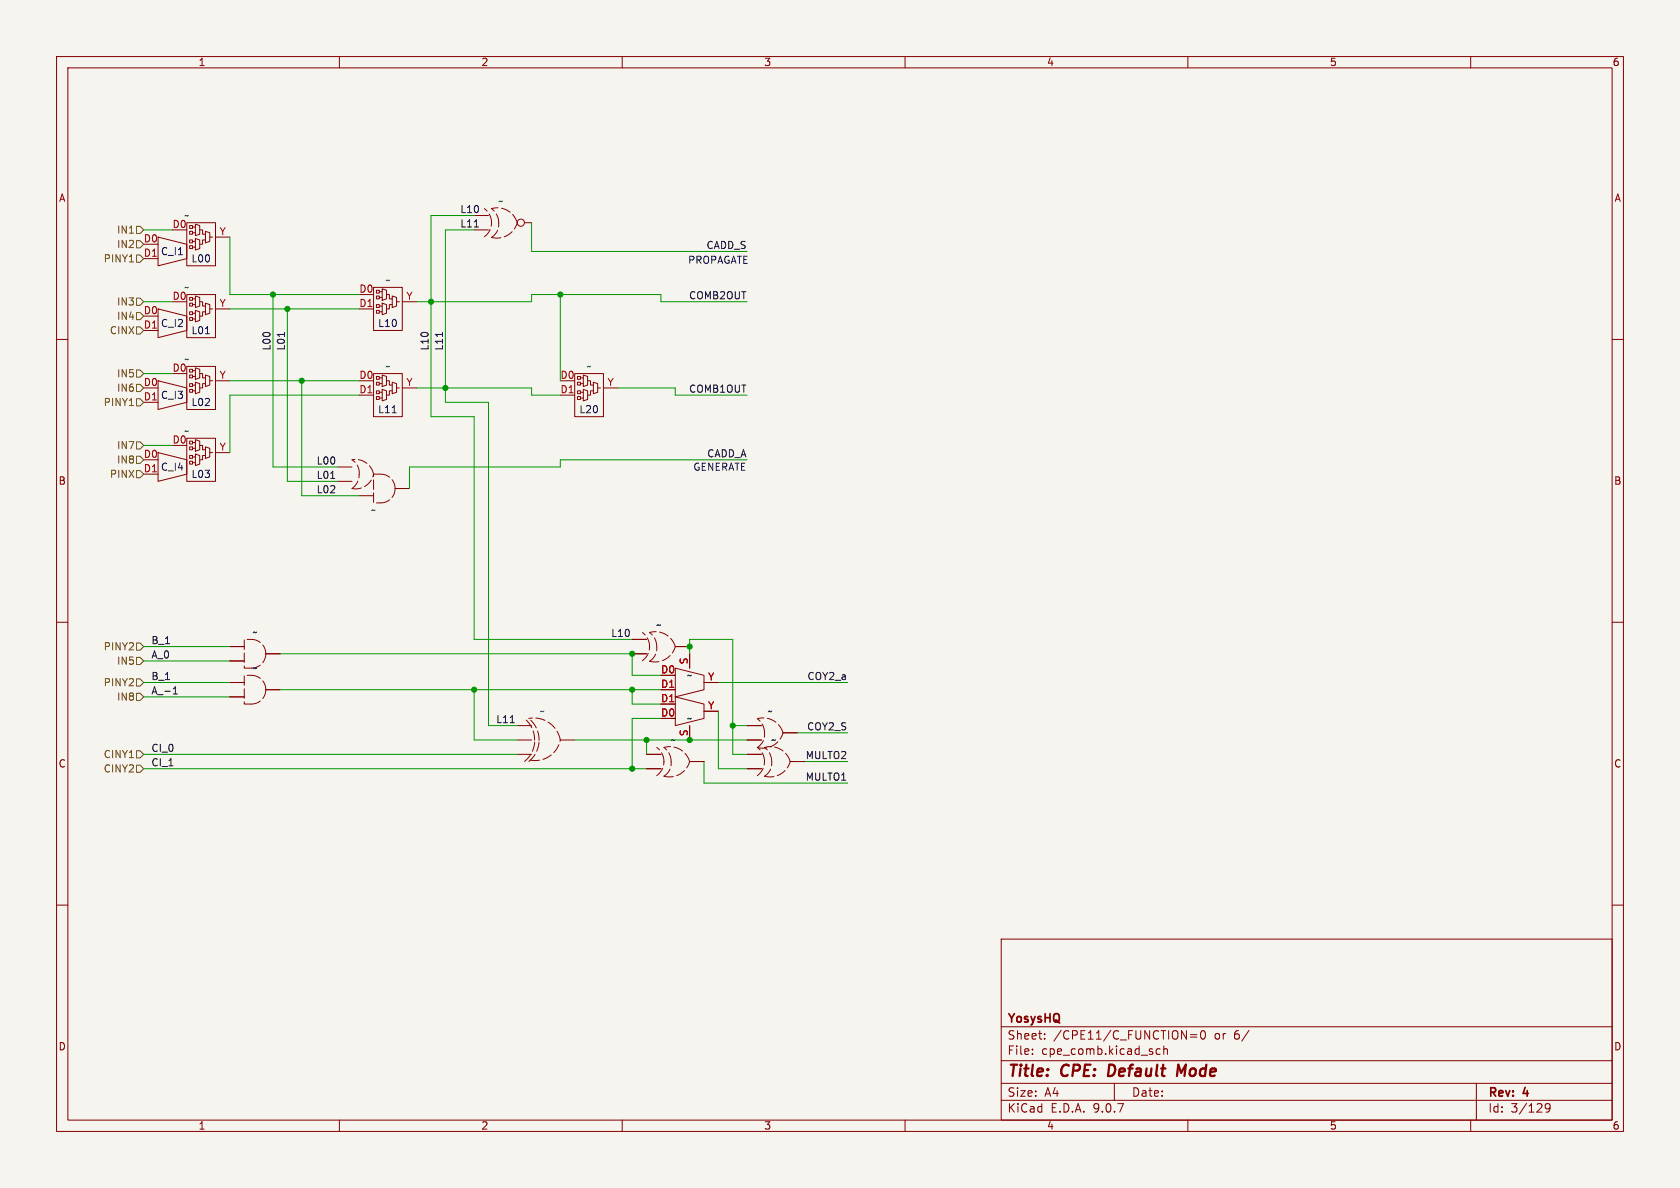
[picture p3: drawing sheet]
<svg xmlns="http://www.w3.org/2000/svg" width="297mm" height="210mm" viewBox="0 0 297 210" stroke-linecap="round" stroke-linejoin="round" font-family="sans-serif">
<path d="M0 0h297v210h-297z" fill="#f5f4ef" stroke="#f5f4ef" stroke-width=".18"/>
<g fill="none" stroke="#840000" stroke-width=".18">
<path d="M10 10h277v190h-277zM12 12h273v186h-273zM60 10v2M110 10v2M160 10v2M210 10v2M260 10v2M33 39.4h5.1v7.6h-5.1zM33.5 39.9h.5v.5h-.5zM34.5 39.6l.8 .3v1.5l-.8 .3zM83.8 38.1h2.6M92.7 39.4h1.3"/>
<path d="M25.4 58.4h2.5M25.4 45.7h2.5M27.9 54.6l5.1 1.3v2.5l-5.1 1.3zM27.9 41.9l5.1 1.3v2.5l-5.1 1.3zM33 52.1h5.1v7.6h-5.1zM33.5 52.6h.5v.5h-.5zM33.5 53.6h.5v.5h-.5zM33.5 55.1h.5v.5h-.5zM33.5 56.1h.5v.5h-.5zM33.5 40.9h.5v.5h-.5zM33.5 42.4h.5v.5h-.5zM33.5 43.4h.5v.5h-.5z"/>
<path d="M34 52.8h.5M34 53.8h.5M34 55.4h.5M34 56.4h.5M34 40.1h.5M34 41.1h.5M34 42.7h.5M34 43.7h.5M34.5 52.3l.8 .3v1.5l-.8 .3zM34.5 54.9l.8 .2v1.5l-.8 .3zM34.5 42.2l.8 .2v1.5l-.8 .3zM35.3 53.3h.5v.8h.5"/>
<path d="M35.3 40.6h.5v.8h.5M36.3 55.1h-.5v.8h-.5M36.3 53.6l.8 .2v1.6l-.8 .2zM36.3 42.4h-.5v.8h-.5M36.3 40.9l.8 .2v1.6l-.8 .2zM37.1 54.6h.5M37.1 41.9h.5M38.1 54.6h2.5M38.1 41.9h2.5M63.5 54.6h2.5M66 50.8h5.1v7.6h-5.1zM66.5 51.3h.6v.5h-.6z"/>
<path d="M66.5 52.3h.6v.5h-.6zM66.5 53.8h.6v.6h-.6zM66.5 54.9h.6v.5h-.6zM67.1 51.6h.5M67.1 52.6h.5M67.1 54.1h.5M67.1 55.1h.5M67.6 51.1l.7 .2v1.5l-.7 .3zM67.6 53.6l.7 .2v1.6l-.7 .2zM68.3 52.1h.5v.7h.5M69.3 53.8h-.5v.8h-.5M69.3 52.3l.8 .3v1.5l-.8 .3z"/>
<path d="M70.1 53.3h.5M71.1 53.3h2.6M83.8 40.6h2.6M10 60h2M25.4 71.1h2.5M27.9 67.3l5.1 1.3v2.5l-5.1 1.3zM33 64.8h5.1v7.6h-5.1zM33 77.5h5.1v7.6h-5.1zM33.5 65.3h.5v.5h-.5zM33.5 66.3h.5v.5h-.5zM33.5 67.8h.5v.5h-.5zM33.5 68.8h.5v.5h-.5z"/>
<path d="M33.5 78h.5v.5h-.5zM33.5 79h.5v.5h-.5zM34 65.5h.5M34 66.5h.5M34 68.1h.5M34 69.1h.5M34 78.2h.5M34 79.2h.5M34.5 65l.8 .3v1.5l-.8 .3zM34.5 67.6l.8 .2v1.5l-.8 .3zM34.5 77.7l.8 .3v1.5l-.8 .3zM35.3 66h.5v.8h.5"/>
<path d="M35.3 78.7h.5v.8h.5M36.3 67.8h-.5v.8h-.5M36.3 66.3l.8 .2v1.6l-.8 .2zM36.3 79l.8 .2v1.6l-.8 .2zM37.1 67.3h.5M38.1 67.3h2.5M63.5 69.9h2.5M66 66h5.1v7.7h-5.1zM66.5 66.5h.6v.6h-.6zM66.5 67.6h.6v.5h-.6zM66.5 69.1h.6v.5h-.6zM66.5 70.1h.6v.5h-.6z"/>
<path d="M67.1 66.8h.5M67.1 67.8h.5M67.1 69.3h.5M67.1 70.4h.5M67.6 66.3l.7 .2v1.6l-.7 .2zM67.6 68.8l.7 .3v1.5l-.7 .3zM68.3 67.3h.5v.8h.5M69.3 69.1h-.5v.8h-.5M69.3 67.6l.8 .2v1.5l-.8 .3zM70.1 68.6h.5M71.1 68.6h2.6M99.1 69.9h2.5"/>
<path d="M101.6 66h5.1v7.7h-5.1zM102.1 66.5h.5v.6h-.5zM102.1 67.6h.5v.5h-.5zM102.1 69.1h.5v.5h-.5zM102.1 70.1h.5v.5h-.5zM102.6 66.8h.5M102.6 67.8h.5M102.6 69.3h.5M102.6 70.4h.5M103.1 66.3l.8 .2v1.6l-.8 .2zM103.1 68.8l.8 .3v1.5l-.8 .3zM103.9 67.3h.5v.8h.5"/>
<path d="M104.9 69.1h-.5v.8h-.5M104.9 67.6l.8 .2v1.5l-.8 .3zM105.7 68.6h.5M106.7 68.6h2.5M285 60h2M25.4 83.8h2.5M27.9 80l5.1 1.3v2.5l-5.1 1.3zM33.5 80.5h.5v.5h-.5zM33.5 81.5h.5v.5h-.5zM34 80.8h.5M34 81.8h.5M34.5 80.3l.8 .2v1.5l-.8 .3z"/>
<path d="M36.3 80.5h-.5v.8h-.5M37.1 80h.5M38.1 80h2.5M59.7 85.1h2.5M59.7 82.6h2.5M63.5 87.6h2.5M69.8 86.4h2.6M10 110h2M40.6 114.3h2.6M40.6 116.8h2.6M47 115.6h2.5M111.8 115.6h2.5"/>
<path d="M111.8 113h2.5M119.4 118.1l5.1 1.3v2.5l-5.1 1.3zM119.4 114.3h2.5M121.9 115.6v2.5M285 110h2M40.6 120.7h2.6M40.6 123.2h2.6M47 121.9h2.5M91.4 128.3h2.6M91.4 130.8h2.6M91.4 133.4h2.6M99.1 130.8h2.5"/>
<path d="M114.3 133.4h2.5M114.3 135.9h2.5M116.8 124.5h2.6M116.8 121.9h2.6M119.4 123.2l5.1 1.3v2.5l-5.1 1.3zM121.9 128.3v2.5M121.9 134.6h2.6M124.5 125.7h2.5M124.5 120.7h2.5M132.1 128.3h2.5M132.1 130.8h2.5M132.1 133.4h2.5"/>
<path d="M132.1 135.9h2.5M138.4 129.5h2.6M139.7 134.6h2.5M10 160h2M177 166h108v32h-108zM285 160h2M60 198v2M110 198v2M160 198v2M177 194.5h108M177 191.5h108M177 187.5h108"/>
<path d="M177 181.5h108M182.5 186.3v.1M182.5 185.5v.1M184.7 183.6v.1M184.7 182.8v.1M197 191.5v3M205.1 185.5l-.4-.1-.3 .3v.4l.1 .2h.6M205.7 185.5l.3-.1 .3 .1 .1 .9M205.7 184.9v1.5M210 198v2M210.5 182.9h1.1M210.5 183.3h1.1"/>
<path d="M212.4 182.3l.2-.1a.81 .81 0 0 1 .6 .6 .81 .81 0 0 1-.3 .8l-.2 .1a.81 .81 0 0 1-.3-1.4zM260 198v2M261 191.5v6.5M274 195.7l-.3 .3h-.2l-.3-.3 .1-.5 .4-.1 .3 .1a.99 .99 0 0 1-.4 1.4h-.3"/>
<circle cx="92.1" cy="39.4" r=".63"/>
</g>
<path d="M196.1 188.2l-.2 2h.4M209.6 188.2l-.8 1.4-.5-1.4-.2 2" fill="none" stroke="#840000" stroke-width=".4"/>
<g fill="none" stroke="#840000" stroke-width=".18" stroke-dasharray="1.7 .6">
<path d="M86.9 39.4a3.1 3.1 0 0 0-1.3-2.5M88.2 39.4a3.1 3.1 0 0 0-1.3-2.5M91.4 39.4a3.7 3.7 0 0 0-4.5-2.5M85.6 41.9a3.1 3.1 0 0 0 1.3-2.6M86.9 42a3.7 3.7 0 0 0 4.5-2.6M86.9 42a2.69 2.69 0 0 0 1.3-2.6M62.2 86.4a3.2 3.2 0 0 0 3.8-2.6M62.2 86.4a3.1 3.1 0 0 0 1.3-2.6M63.5 83.8a2.69 2.69 0 0 0-1.3-2.5M66 83.8a3.2 3.2 0 0 0-3.8-2.5M67.3 88.9a2.54 2.54 0 0 0 2.5-2.5M67.3 83.8h-1.3v5.1h1.3"/>
<path d="M69.8 86.4a2.54 2.54 0 0 0-2.5-2.6M44.4 118.1h-1.2v-5.1h1.2M44.4 118.1a2.54 2.54 0 0 0 2.6-2.5M47 115.6a2.54 2.54 0 0 0-2.6-2.6M113.6 116.8a3.1 3.1 0 0 0 1.2-2.5M114.8 116.9a3.7 3.7 0 0 0 4.6-2.6M114.8 116.9a2.69 2.69 0 0 0 1.3-2.5M114.8 114.3a3.1 3.1 0 0 0-1.2-2.5M116.1 114.4a3.1 3.1 0 0 0-1.3-2.6M119.4 114.3a3.7 3.7 0 0 0-4.6-2.5M44.4 124.5h-1.2v-5.1h1.2M44.4 124.5a2.54 2.54 0 0 0 2.6-2.6"/>
<path d="M47 121.9a2.54 2.54 0 0 0-2.6-2.5M92.7 134.6a4.9 4.9 0 0 0 1.8-3.9M93.5 134.6a4.9 4.9 0 0 0 1.8-3.9M93.7 134.4a4.5 4.5 0 0 0 5.4-3.6M94.5 130.9a4.9 4.9 0 0 0-1.8-3.9M95.3 130.9a4.9 4.9 0 0 0-1.8-3.9M99.1 130.8a4.8 4.8 0 0 0-5.6-3.8M116.1 137.1a3.1 3.1 0 0 0 1.3-2.5M117.4 137.2a3.7 3.7 0 0 0 4.5-2.6M117.4 137.2a2.69 2.69 0 0 0 1.2-2.5M117.4 134.7a3.1 3.1 0 0 0-1.3-2.6M118.6 134.7a3.1 3.1 0 0 0-1.2-2.6"/>
<path d="M121.9 134.6a3.7 3.7 0 0 0-4.5-2.5M133.9 132.1a3.7 3.7 0 0 0 4.5-2.6M133.9 132.1a2.69 2.69 0 0 0 1.3-2.5M133.9 137.1a3.1 3.1 0 0 0 1.3-2.5M135.2 137.2a3.7 3.7 0 0 0 4.5-2.6M135.2 137.2a2.69 2.69 0 0 0 1.2-2.5M135.2 129.6a3.1 3.1 0 0 0-1.3-2.5M135.2 134.7a3.1 3.1 0 0 0-1.3-2.6M136.4 134.7a3.1 3.1 0 0 0-1.2-2.6M138.4 129.5a3.7 3.7 0 0 0-4.5-2.4M139.7 134.6a3.7 3.7 0 0 0-4.5-2.5"/>
</g>
<g fill="none" stroke="#725600" stroke-width=".18">
<path d="M24.1 55.2h.7l.6 .7-.6 .6h-.7zM24.1 52.7h.7l.6 .6-.6 .7h-.7zM24.1 40h.7l.6 .6-.6 .7h-.7zM24.1 45.1h.7l.6 .6-.6 .7h-.7zM24.1 42.5h.7l.6 .7-.6 .6h-.7zM24.1 57.8h.7l.6 .6-.6 .7h-.7zM24.1 78.1h.7l.6 .6-.6 .7h-.7zM24.1 70.5h.7l.6 .6-.6 .7h-.7zM24.1 67.9h.7l.6 .7-.6 .6h-.7zM24.1 65.4h.7l.6 .6-.6 .7h-.7zM24.1 80.6h.7l.6 .7-.6 .6h-.7zM24.1 83.2h.7l.6 .6-.6 .7h-.7z"/>
<path d="M24.1 113.7h.7l.6 .6-.6 .6h-.7zM24.1 116.2h.7l.6 .6-.6 .7h-.7zM24.1 122.6h.7l.6 .6-.6 .6h-.7zM24.1 132.7h.7l.6 .7-.6 .6h-.7zM24.1 135.3h.7l.6 .6-.6 .6h-.7zM24.1 120h.7l.6 .7-.6 .6h-.7z"/>
</g>
<path d="M50.3 58.8v.7M78.2 58.8v.7M83.9 40.1h.7M58.5 84.6h.7M30.6 122.7h.8M30.6 121.8l.4-.4v1.3M90.2 127.8h.7" fill="none" stroke="#0f0f0f" stroke-width=".18"/>
<g fill="none" stroke="#009600" stroke-width=".18">
<path d="M83.8 38.1h-7.6v35.6h7.6v39.3h28M94 39.4v5.1h38.1M25.4 53.3h5.1M25.4 40.6h5.1M40.6 41.9v10.2h22.9M40.6 54.6h22.9M48.3 52.1v30.5h11.4M50.8 54.6v30.5h8.9M73.7 53.3h20.3v-1.2h22.8v1.2h15.3M83.8 40.6h-5.1v30.5h7.7v57.2h5M99.1 52.1v15.2M25.4 66h5.1"/>
<path d="M25.4 78.7h5.1M40.6 67.3h22.9M53.3 67.3v20.3h10.2M63.5 69.9h-22.9v10.1M73.7 68.6h20.3v1.3h5.1M109.2 68.6h10.2v1.3h12.7M132.1 81.3h-33v1.3h-26.7v3.8M25.4 114.3h15.2M25.4 116.8h15.2M49.5 115.6h62.3v3.8h5M121.9 115.6v-2.6h7.6v20.4h2.6M25.4 120.7h15.2"/>
<path d="M25.4 135.9h88.9M25.4 133.4h66M25.4 123.2h15.2M49.5 121.9h67.3M83.8 121.9v8.9h7.6M101.6 130.8h30.5M111.8 121.9v2.6h5M114.3 130.8v2.6M116.8 127h-5v8.9M124.5 134.6v3.8h25.4M127 120.7h22.9M127 125.7v10.2h5.1"/>
<path d="M129.5 128.3h2.6M141 129.5h8.9M142.2 134.6h7.7"/>
</g>
<path d="M36.3 59h.7M69.3 73h.8" fill="none" stroke="#0000c2" stroke-width=".18"/>
<g fill="#009600" stroke="#009600" stroke-width=".18">
<circle cx="76.2" cy="53.3" r=".46"/>
<circle cx="78.7" cy="68.6" r=".46"/>
<circle cx="111.8" cy="115.6" r=".46"/>
<circle cx="121.9" cy="114.3" r=".46"/>
<circle cx="99.1" cy="52.1" r=".46"/>
<circle cx="111.8" cy="135.9" r=".46"/>
<circle cx="83.8" cy="121.9" r=".46"/>
<circle cx="121.9" cy="130.8" r=".46"/>
<circle cx="114.3" cy="130.8" r=".46"/>
<circle cx="111.8" cy="121.9" r=".46"/>
<circle cx="129.5" cy="128.3" r=".46"/>
<circle cx="50.8" cy="54.6" r=".46"/>
<circle cx="48.3" cy="52.1" r=".46"/>
<circle cx="53.3" cy="67.3" r=".46"/>
</g>
<g font-size="2.8" fill="#840000">
<text x="178" y="190.9">Title:</text>
<text x="187.7" y="190.9">CPE:</text>
<text x="196.7" y="190.9">Default</text>
<text x="209.7" y="190.9">Mode</text>
</g>
<g font-size="2.1" fill="#840000">
<text x="178" y="184">Sheet:</text>
<text x="178" y="181.2">YosysHQ</text>
<text x="186.2" y="184">/CPE11/C_FUNCTION=0</text>
<text x="214.7" y="184">or</text>
<text x="218.3" y="184">6/</text>
<text x="178" y="186.7">File:</text>
<text x="184.1" y="186.7">cpe_comb.kicad_sch</text>
<text x="178" y="196.9">KiCad</text>
<text x="178" y="194.1">Size:</text>
<text x="184.7" y="194.1">A4</text>
<text x="185.7" y="196.9">E.D.A.</text>
<text x="193.3" y="196.9">9.0.7</text>
<text x="200" y="194.1">Date:</text>
<text x="263" y="194.3">Rev:</text>
<text x="263" y="196.9">Id:</text>
<text x="267.1" y="196.9">3/129</text>
<text x="269.4" y="194.3">4</text>
</g>
<g font-size="1.8" fill="#840000">
<text x="35" y="11.9">1</text>
<text x="85" y="11.9">2</text>
<text x="135" y="11.9">3</text>
<text x="185" y="11.9">4</text>
<text x="235" y="11.9">5</text>
<text x="285" y="11.9">6</text>
<text x="10.3" y="35.9">A</text>
<text x="285.3" y="35.9">A</text>
<text x="10.3" y="85.9">B</text>
<text x="285.3" y="85.9">B</text>
<text x="10.3" y="135.9">C</text>
<text x="285.3" y="135.9">C</text>
<text x="10.3" y="185.9">D</text>
<text x="285.3" y="185.9">D</text>
<text x="35" y="199.9">1</text>
<text x="85" y="199.9">2</text>
<text x="135" y="199.9">3</text>
<text x="185" y="199.9">4</text>
<text x="235" y="199.9">5</text>
<text x="285" y="199.9">6</text>
</g>
<g font-size="1.8" fill="#725600">
<text x="20.6" y="41.5">IN1</text>
<text x="18.2" y="46.6">PINY1</text>
<text x="20.6" y="44">IN2</text>
<text x="19.3" y="59.3">CINX</text>
<text x="20.6" y="56.7">IN4</text>
<text x="20.6" y="54.2">IN3</text>
<text x="18.2" y="72">PINY1</text>
<text x="20.6" y="69.4">IN6</text>
<text x="20.6" y="66.9">IN5</text>
<text x="20.6" y="79.6">IN7</text>
<text x="20.6" y="82.1">IN8</text>
<text x="19.3" y="84.7">PINX</text>
<text x="18.2" y="115.2">PINY2</text>
<text x="20.6" y="117.7">IN5</text>
<text x="18.2" y="121.5">PINY2</text>
<text x="20.6" y="124.1">IN8</text>
<text x="18.2" y="134.2">CINY1</text>
<text x="18.2" y="136.8">CINY2</text>
</g>
<g font-size="1.8" fill="#a90000">
<text x="30.4" y="40.4">D0</text>
<text x="38.7" y="41.7">Y</text>
<text x="25.3" y="42.9">D0</text>
<text x="25.3" y="45.5">D1</text>
<text x="30.4" y="53.1">D0</text>
<text x="63.4" y="51.8">D0</text>
<text x="71.7" y="53.1">Y</text>
<text x="25.3" y="55.6">D0</text>
<text x="25.3" y="58.2">D1</text>
<text x="38.7" y="54.4">Y</text>
<text x="63.4" y="54.4">D1</text>
<text x="30.4" y="65.8">D0</text>
<text x="25.3" y="68.3">D0</text>
<text x="25.3" y="70.9">D1</text>
<text x="38.7" y="67.1">Y</text>
<text x="63.4" y="67.1">D0</text>
<text x="63.4" y="69.6">D1</text>
<text x="71.7" y="68.3">Y</text>
<text x="99" y="67.1">D0</text>
<text x="99" y="69.6">D1</text>
<text x="107.3" y="68.3">Y</text>
<text x="25.3" y="81">D0</text>
<text x="25.3" y="83.6">D1</text>
<text x="30.4" y="78.5">D0</text>
<text x="38.7" y="79.8">Y</text>
<text x="116.8" y="119.1">D0</text>
<text x="121.7" y="117.5" transform="rotate(-90 121.7 117.5)">S</text>
<text x="116.8" y="124.2">D1</text>
<text x="116.8" y="121.7">D1</text>
<text x="125.1" y="125.5">Y</text>
<text x="125.1" y="120.4">Y</text>
<text x="116.8" y="126.7">D0</text>
<text x="121.7" y="130.2" transform="rotate(-90 121.7 130.2)">S</text>
</g>
<g font-size="1.8" fill="#006464">
<text x="32.5" y="39">~</text>
<text x="88" y="36.4">~</text>
<text x="32.5" y="51.7">~</text>
<text x="68" y="50.4">~</text>
<text x="32.5" y="64.4">~</text>
<text x="68" y="65.6">~</text>
<text x="103.6" y="65.6">~</text>
<text x="32.5" y="77.1">~</text>
<text x="65.5" y="91">~</text>
<text x="44.5" y="112.6">~</text>
<text x="115.9" y="111.4">~</text>
<text x="44.5" y="119">~</text>
<text x="121.4" y="120.2">~</text>
<text x="95.3" y="126.6">~</text>
<text x="118.5" y="131.7">~</text>
<text x="121.4" y="127.9">~</text>
<text x="135.6" y="126.6">~</text>
<text x="136.2" y="131.7">~</text>
</g>
<g font-size="1.8" fill="#0f0f0f">
<text x="81.3" y="37.8">L10</text>
<text x="81.3" y="40.3">L11</text>
<text x="124.8" y="44.1">CADD_S</text>
<text x="121.7" y="53">COMB2OUT</text>
<text x="47.9" y="62.1" transform="rotate(-90 47.9 62.1)">L00</text>
<text x="50.5" y="62.1" transform="rotate(-90 50.5 62.1)">L01</text>
<text x="75.9" y="62.1" transform="rotate(-90 75.9 62.1)">L10</text>
<text x="78.4" y="62.1" transform="rotate(-90 78.4 62.1)">L11</text>
<text x="121.7" y="69.5">COMB1OUT</text>
<text x="55.9" y="82.2">L00</text>
<text x="124.9" y="80.9">CADD_A</text>
<text x="55.9" y="87.3">L02</text>
<text x="55.9" y="84.7">L01</text>
<text x="26.7" y="114">B_1</text>
<text x="107.9" y="112.7">L10</text>
<text x="26.7" y="116.5">A_0</text>
<text x="26.7" y="122.8">A_-1</text>
<text x="26.7" y="120.3">B_1</text>
<text x="142.6" y="120.3">COY2_a</text>
<text x="87.6" y="127.9">L11</text>
<text x="142.6" y="129.2">COY2_S</text>
<text x="26.7" y="133">CI_0</text>
<text x="26.7" y="135.5">CI_1</text>
<text x="142.3" y="134.3">MULTO2</text>
<text x="142.3" y="138.1">MULTO1</text>
</g>
<g font-size="1.8" fill="#0000c2">
<text x="28.4" y="45.3">C_I1</text>
<text x="33.7" y="46.6">L00</text>
<text x="121.5" y="46.8">PROPAGATE</text>
<text x="28.4" y="58">C_I2</text>
<text x="33.7" y="59.3">L01</text>
<text x="66.8" y="58">L10</text>
<text x="28.4" y="70.7">C_I3</text>
<text x="33.7" y="72">L02</text>
<text x="66.8" y="73.3">L11</text>
<text x="102.3" y="73.3">L20</text>
<text x="28.4" y="83.4">C_I4</text>
<text x="122.5" y="83.4">GENERATE</text>
<text x="33.7" y="84.7">L03</text>
</g>
</svg>
